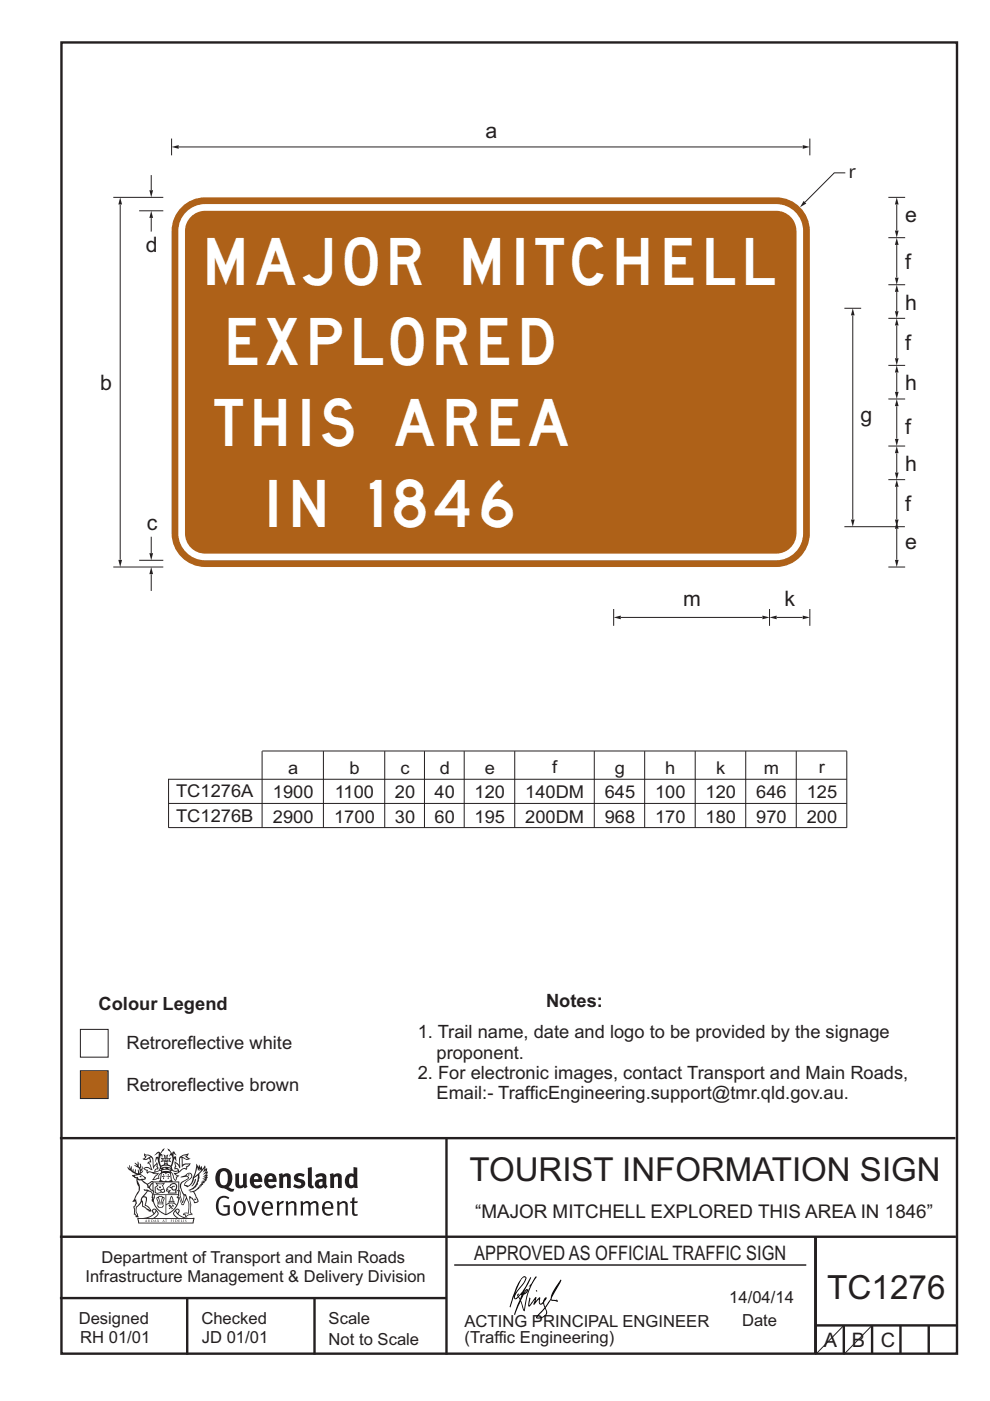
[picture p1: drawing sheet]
<svg xmlns="http://www.w3.org/2000/svg" width="210mm" height="297mm" viewBox="0 0 210 297" stroke-linecap="round" stroke-linejoin="round" font-family="sans-serif">
<g fill="none" stroke="#231f20" stroke-width=".51">
<path d="M13 9h190v278h-190zM12.7 241.3h189.9M94.7 241.4v45.8M12.7 275.2h82M12.7 262.2h190.1M39.7 275.2v12M66.7 275.2v12M173 262.2v24.8M173 281h30M179 281v6M185 281v6M191 281v6"/>
<path d="M197 281v6"/>
</g>
<path d="M96.4 268.2h74.6" fill="none" stroke="#231f20" stroke-width=".21"/>
<g fill="#231f20">
<path d="M47 248.5a2.55 2.55 0 0 0 0 2.7l.3 .1a.81 .81 0 0 0 1-.9v-.6a1.04 1.04 0 0 0-1.1-1.5zM46.3 248.1a1.82 1.82 0 0 1 2.1-.2 1.82 1.82 0 0 1 .9 1.9 2.29 2.29 0 0 1-.8 1.9l.7 .3h.5l-.2 .6a2.87 2.87 0 0 1-2-.7 2.12 2.12 0 0 1-1.7-3.1z" fill-rule="evenodd"/>
<path d="M49.9 248.9l.8-.2v2a.46 .46 0 0 0 .2 .6 .46 .46 0 0 0 .7-.2v-2.2l.7-.2v2.4l.2 .5-.6 .4-.2-.3a1.02 1.02 0 0 1-1.2 .2 1.02 1.02 0 0 1-.6-1.1z" fill-rule="evenodd"/>
<path d="M54 249.5l-.1 .5h.9a.49 .49 0 0 0-.2-.6 .49 .49 0 0 0-.6 .1zM53.4 249.2a1.34 1.34 0 0 1 1.6-.3 1.34 1.34 0 0 1 .6 1.5v.2h-1.7a.77 .77 0 0 0 .5 .8 .77 .77 0 0 0 .9-.3l.3 .4a1.59 1.59 0 0 1-2.1 .2 1.59 1.59 0 0 1-.4-2z" fill-rule="evenodd"/>
<path d="M57 249.5l-.1 .5h.9a.49 .49 0 0 0-.2-.6 .49 .49 0 0 0-.6 .1zM56.4 249.2a1.34 1.34 0 0 1 1.6-.3 1.34 1.34 0 0 1 .7 1.5v.2h-1.8a.77 .77 0 0 0 .5 .8 .77 .77 0 0 0 .9-.3l.3 .4a1.59 1.59 0 0 1-2 .2 1.59 1.59 0 0 1-.5-2z" fill-rule="evenodd"/>
<path d="M59.1 248.9l.8-.2 .1 .4a.95 .95 0 0 1 1-.3 .95 .95 0 0 1 .7 .8v2.3h-.8v-2.3a.46 .46 0 0 0-.8 .1v2.2h-.9z" fill-rule="evenodd"/>
<path d="M62.5 249.1a1.75 1.75 0 0 1 2.1-.1l-.2 .5-.6-.2a.43 .43 0 0 0-.6 .3l.4 .3a1.04 1.04 0 0 1 1.2 1.2 1.04 1.04 0 0 1-1.4 .9l-1.2-.4 .3-.6 1 .4 .4-.4a.88 .88 0 0 0-1-.5l-.4-.2-.1-.4z" fill-rule="evenodd"/>
<path d="M65.3 247.6l.8-.2 .1 3.8 .2 .2 .2 .5a.88 .88 0 0 1-1-.1 .88 .88 0 0 1-.3-1z" fill-rule="evenodd"/>
<path d="M67.8 250.6a.43 .43 0 0 0-.1 .7 .43 .43 0 0 0 .7-.1v-.7zM66.8 249.2a1.7 1.7 0 0 1 2.4 .1v1.8l.3 .4-.4 .5-.5-.3a1.03 1.03 0 0 1-1.7-.2 1.03 1.03 0 0 1 .8-1.5h.7v-.4a.8 .8 0 0 0-1.2 .1z" fill-rule="evenodd"/>
<path d="M69.9 248.9l.8-.2 .1 .4a.95 .95 0 0 1 1-.3 .95 .95 0 0 1 .7 .8v2.3h-.8v-2.3a.46 .46 0 0 0-.8 .1v2.2h-.8z" fill-rule="evenodd"/>
<path d="M74.3 249.5a1.48 1.48 0 0 0 0 1.7l.4 .1 .3-.2v-1.5l-.3-.2zM75 247.4l.8 .2 .1 4.3h-.7l-.1-.2a1.26 1.26 0 0 1-1.4 0 1.26 1.26 0 0 1-.6-1.3 1.29 1.29 0 0 1 .5-1.3 1.29 1.29 0 0 1 1.4-.2z" fill-rule="evenodd"/>
<path d="M46.4 253.9a1.72 1.72 0 0 1 2.2 0l-.2 .3a1.24 1.24 0 0 0-1.4-.1 1.24 1.24 0 0 0-.7 1.3 1.49 1.49 0 0 0 1.3 2l.7-.2v-1.3h-.9l-.1-.4h1.4v2a1.93 1.93 0 0 1-2.2-.1 1.93 1.93 0 0 1-.7-2.2l.2-.7z" fill-rule="evenodd"/>
<path d="M50.3 255.2a1.65 1.65 0 0 0 .3 2.2 .99 .99 0 0 0 1-1.5 .78 .78 0 0 0-.4-.8 .78 .78 0 0 0-.9 .1zM50 254.9a1.33 1.33 0 0 1 1.6-.1 1.33 1.33 0 0 1 .5 1.5 1.31 1.31 0 0 1-1.3 1.5 1.31 1.31 0 0 1-1.3-1.6l.1-.5z" fill-rule="evenodd"/>
<path d="M52.5 254.7l.4-.1 .9 2.6 .8-2.5h.5l-1.1 3h-.5z" fill-rule="evenodd"/>
<path d="M56.2 255.2l-.2 .7h1.4a.7 .7 0 0 0-.3-.8 .7 .7 0 0 0-.9 .1zM55.9 255a1.22 1.22 0 0 1 1.5-.2 1.22 1.22 0 0 1 .5 1.5h-1.9a.93 .93 0 0 0 .5 1 .93 .93 0 0 0 1.2-.2l.1 .3a1.43 1.43 0 0 1-1.7 .1 1.43 1.43 0 0 1-.6-1.7z" fill-rule="evenodd"/>
<path d="M58.7 254.8l.4-.2 .1 .5 .4-.3 .6-.2-.2 .6a.66 .66 0 0 0-.8 .6v1.9h-.4z" fill-rule="evenodd"/>
<path d="M60.6 254.8l.4-.2 .1 .5a.94 .94 0 0 1 1-.4 .94 .94 0 0 1 .8 .7v2.3h-.5l-.1-2.5a.81 .81 0 0 0-1.2 .3v2.2h-.4z" fill-rule="evenodd"/>
<path d="M63.7 254.7l.5-.1 .1 .5 .4-.3a.78 .78 0 0 1 1.1 .3 .9 .9 0 0 1 1-.5 .9 .9 0 0 1 .7 .8v2.3h-.4l-.1-2.5a.67 .67 0 0 0-1.1 .3v2.2h-.5v-2.4l-.4-.2-.7 .4v2.2h-.5z" fill-rule="evenodd"/>
<path d="M69 255.2l-.2 .7h1.4a.7 .7 0 0 0-.3-.8 .7 .7 0 0 0-.9 .1zM68.7 255a1.22 1.22 0 0 1 1.5-.2 1.22 1.22 0 0 1 .5 1.5h-1.9a.93 .93 0 0 0 .5 1 .93 .93 0 0 0 1.2-.2l.1 .3a1.44 1.44 0 0 1-1.7 .1 1.44 1.44 0 0 1-.6-1.7z" fill-rule="evenodd"/>
<path d="M71.4 254.8l.5-.2 .1 .5a.94 .94 0 0 1 1-.4 .94 .94 0 0 1 .7 .7v2.3h-.4l-.1-2.5a.81 .81 0 0 0-1.2 .3v2.2h-.5z" fill-rule="evenodd"/>
<path d="M74.7 254l.5-.2v.9h.7l-.1 .4h-.7l.1 2.2 .1 .1h.5l.1 .3a.75 .75 0 0 1-1.2-.6v-2h-.4v-.4h.4z" fill-rule="evenodd"/>
<path d="M30.8 244.9l1.1 .3-.9 .5h-.4l.5-.5zM31.8 245.5l.2-.1a2.44 2.44 0 0 1 .4 2l.1 .4 .7-1-.1 .6 .3 .3a.57 .57 0 0 0-.6 .8l-1-.2-.5 .2 .1-.5-.7-.2 .6-.2 1 .5 .1-.1-.6-1.3-.2-.1 .5-.1zM30.7 244.5l-.2 .4 .3 .4-.6 .4a1.04 1.04 0 0 0 1.4-.1l.2 .7h-.4l-.2 .4a.94 .94 0 0 1 .9 1.1l-.2-.1a1.16 1.16 0 0 0-1.5-.1l.3 .4 .4 .2 .1 .5 .2 .2v-.2a.94 .94 0 0 1 1.1 .2h.9l-1.2 1.2a1.13 1.13 0 0 0 1.2-.2l.4-.1-.1-.4 .5-.7a.83 .83 0 0 0-.6 1.1l-.3-.1-.7 .3 1.1-1.4-.5 .2-.5-.1 1.3-.5-.2-.2-.8 .4v-.3l.2-.2 .3 .1 .1-.3-.2-.4v-.6l-.2-.3-.6 .9v-.7a1.42 1.42 0 0 0-1.7-1.8z" fill-rule="evenodd"/>
<path d="M38.5 245.3l.5-.3 .7-.1-.6 .3 .8 .5h-.3zM38.3 245.5h.2l.1 2a1.69 1.69 0 0 1 1.5-.7l-.7 .5 .1 .5a1.1 1.1 0 0 0-1.5 .6l-.1-.5-.2-.2h-.5l.2-.4-.2-.7a1.42 1.42 0 0 1 .8 1.1l.2-.1zM37.1 246.2l.1 1-.2 .3v.5l.6-.1 .1 .2a.96 .96 0 0 1-1.1-.1l-.1 .1a1.06 1.06 0 0 0 1.3 .2v.1a.72 .72 0 0 1-1 .2l.3 .5 .6 .3-.4 .1-.1 .7-.3-.4-.3-1.1-.4-.4 .4 .9a1.54 1.54 0 0 0 .6 1.2l.2-.3a.58 .58 0 0 1 .5-.7l.1-.2h-.3l-.4-.3 .9-.5a.93 .93 0 0 1 1.1-.5l.1 .2 .2-.1 .1-.5a.99 .99 0 0 0 .7-.9l-1.3 .1-.4 .3v-1.5l.9 .4 .8-.3h-.3l-.5-.4 .4-.7-.7 .2a1.46 1.46 0 0 0-1.3 2.1v.4l-.2-.4z" fill-rule="evenodd"/>
<path d="M35.6 248.9l.2 .1-.1 .4h.3l-.3 .1v.5l-.1-.6h-.3l.3-.1z" fill-rule="evenodd"/>
<path d="M34.6 248.9l.2 .1-.1 .3 .4 .1h-.4v.6l-.1-.5-.3-.1h.3z" fill-rule="evenodd"/>
<path d="M34.3 248.8a.57 .57 0 0 1 .9 .2 .57 .57 0 0 1 .9-.2l.2 1.4-.2 .1a.57 .57 0 0 1-.9-.1 .69 .69 0 0 1-1.1 0zM34.2 248.1l-.3 2.1-.2 .4h2.9l-.1-.4-.3-2.1h-.2v.3l-.8-.1-.9 .1 .1-.3z" fill-rule="evenodd"/>
<path d="M34.2 252.4a.3 .3 0 0 0 .6 0 .3 .3 0 0 0-.6 0zM33.3 251l.3 .3-.3 .3a.79 .79 0 0 0 0 1.3l.8-.2-.1-.3a.55 .55 0 0 1-.7-.6h.1l.1 .3 .4 .1 .8-.2-.4-.7 .4-.3-.7 .1zM33 250.7l1.1 .2 .9-.2-.4 .7 .4 1.1a.56 .56 0 0 1-.8 .3l-.2 .1a.73 .73 0 0 1-.9 .1 .73 .73 0 0 1-.3-.9v-.4l.5-.4z" fill-rule="evenodd"/>
<path d="M35.6 251.9l.7-.5a.58 .58 0 0 1 1-.1 .58 .58 0 0 1-.5 .9l-.2-.3a.43 .43 0 0 1 .6-.3v-.1a.57 .57 0 0 0-.8 .2l-.2-.1-.3 .2 .4 .1a.55 .55 0 0 0 .9 .5v.5h-1.3l.3-.4-.1-.2-.6 .1 .2-.2-.2-.1zM35.4 251.8l-.1 .2a.39 .39 0 0 0 .2 .7l.3-.1-.2 .5h1.9l-.1-.8a.86 .86 0 0 0-.1-1.4 .86 .86 0 0 0-1.3 .4z" fill-rule="evenodd"/>
<path d="M36 254.8h.8v.2h-.8zM36.4 253.8l.2 .8h-.4zM36.4 253.5l-.3 .5-.1 .6h-.2v.4l-.7 .4 .1 .2a1.48 1.48 0 0 1 2.2 .1l.2-.1-.6-.5v-.5h-.2l-.1-.6z" fill-rule="evenodd"/>
<path d="M35.8 255.4l.3 .1 .2 .3 .3-.2-.2-.2a.38 .38 0 0 1 .4 .5l-.1-.2-.3 .3 .3 .2-.3 .2-.1-.3-.4 .3-.1-.2 .4-.3-.2-.1-.1 .1z" fill-rule="evenodd"/>
<path d="M34.5 254h.2v.2l-.3 .6h-.1zM33.6 255.3h.9v.2a.55 .55 0 0 1-.8 .4v-.2h-.2zM33.4 254h.2l.2 .8h-.2zM33.6 255h.8l.1 .1-.8 .1zM33.8 253.7h.5l-.2 1.1h-.2zM33.3 253.8l-.1 .3 .3 1.2a.48 .48 0 0 0-.1 .5 .48 .48 0 0 0 .4 .3l.6-.1a.49 .49 0 0 0 .2-.7l.3-1.2-.1-.3a1.42 1.42 0 0 0-1.5 0z" fill-rule="evenodd"/>
<path d="M33.6 251.6h.5l.1 .3h-.4z" fill-rule="evenodd"/>
<path d="M41.3 250.1l.3-.2-.2 .9-.6 .7h-.2l.5-.7z" fill-rule="evenodd"/>
<path d="M39.7 249l.3-.2 .5 .2a.88 .88 0 0 1-.6 1.1 1.22 1.22 0 0 0-.8 1.3l.5 .2a.72 .72 0 0 0 .9-.4l.5-.8 .2-.6 .8-.6v.3a2.85 2.85 0 0 1-2 2.8l.1 .1a2.13 2.13 0 0 0 1.9-1.5l-.1-.2a2.01 2.01 0 0 0 .3-1.8l1.2-1.3-.4 1 .7-.5-.7 1 .8-.4-.8 .8 .7-.1-.9 .5 .8-.1-.8 .4h.7l-.8 .3 .3 .2h-.4l.2 .4-.4-.1 .2 .3h-.4l.1 .3h-.1a2.16 2.16 0 0 1-2 1l.1 .2h.4a.76 .76 0 0 1 .7 .7l.5 1.2-.6 .2a1.45 1.45 0 0 0-1.2-1.3l.3 1.8-.1 1.9 .4 .2a1.07 1.07 0 0 0-1.2 .4v-.3l-.5-.2a.87 .87 0 0 1 1-.1l.1-.7a4.4 4.4 0 0 0-.6-3.1l-.1-.3h-.2a2.16 2.16 0 0 1-.7-2.2l.3-.3 1.2-.8a.55 .55 0 0 0-.4-.7zM37.8 252.4a.76 .76 0 0 1 .3 1.1l.6 1.6 .4-1.7 .2 .1a.61 .61 0 0 1-.1 .9l-.3 .9h-.2l-.7-1.6-.3 .1a1.18 1.18 0 0 0 .1-1.4zM41.8 247.5l.2 .8 .3-.6v.6l.3-.5a1.9 1.9 0 0 1-1.1 1.4l-.3 .3zM38.2 249.6l1.4-.1 .2 .1v.3l-.5 .3a1.26 1.26 0 0 0-1 1.9l.2 .7a1.84 1.84 0 0 1 .2 2l-.4-1.3a.96 .96 0 0 0-.4-1.3l-.4 .3a.78 .78 0 0 1-.1 1.3l.2 .2h.4l.4 1.1a.38 .38 0 0 0 .2 .4 .38 .38 0 0 0 .4-.1l.6-1.2a2.94 2.94 0 0 1 .3 2.5v.5l-.8-.1-.3 .4v.2l.4-.1 .1 .4 .2 .1a1.02 1.02 0 0 1 1.3-.5l-.1-.4-.3-.1 .2-1.7-.3-1.4 .1 .1a1.14 1.14 0 0 1 .7 .9 .63 .63 0 0 0 .9-.2 .63 .63 0 0 0-.2-.8l-.6-1.3 .9-.6 .2-.3 .2-.1v-.2h.3l-.1-.3h.4l-.1-.3 .5-.1-.2-.2 .5-.4 .1-.2-.3 .1 .5-.6-.3 .1 .3-.6-.4 .1 .4-.5v-.3l-.3 .2 .1-.6v-.3l-.4 .3-.1-.8-.5 .8-.2-.7-.2 .5-.3-.8-.1 .6-.5-.8-.1 1.4-.7 1.9a1.81 1.81 0 0 1-.9 1.4l-.6-.2a1.75 1.75 0 0 1 1.1-1.2 .75 .75 0 0 0 .1-1.3 .75 .75 0 0 0-1.2 .5z" fill-rule="evenodd"/>
<path d="M41.2 254.2l.3-.1 .1 .3h-.4z" fill-rule="evenodd"/>
<path d="M29.4 258.4h11.6l-.2 .8h-11.3zM31.3 258.2l.5-.1a2.48 2.48 0 0 0 1.4-1.3l.2 .6-.5 .5-.4 .3zM32.5 256.6l.3-.2 .2 .2-.3 .6zM37.2 256.8a2.65 2.65 0 0 0 1.8 1.4h-1.1l-.5-.3-.5-.5zM37.4 256.6l.2-.2 .3 .2-.3 .6zM29.2 258.2l.1 1.2h11.7l.3-1.1-.2-.1a4.1 4.1 0 0 1-3.3-.9l.3-.4-.1-.5a1.06 1.06 0 0 0-1.3 .9l.2 .4 .6 .5h-4.7l.3-.1a.84 .84 0 0 0 .6-.7 .84 .84 0 0 0-.5-.9l-.3-.2-.5 .1-.1 .5 .3 .4a4.2 4.2 0 0 1-3.4 .9z" fill-rule="evenodd"/>
<path d="M31 258.7l.1 .2h-.2zM31 258.6l-.3 .5 .4-.1 .2 .1z" fill-rule="evenodd"/>
<path d="M31.3 258.6h.2v.4a.25 .25 0 0 0 .3-.1 .25 .25 0 0 0-.1-.3h.1a.29 .29 0 0 1 0 .4 .29 .29 0 0 1-.4 0 .29 .29 0 0 1 0-.4z" fill-rule="evenodd"/>
<path d="M32.2 258.6a.22 .22 0 0 1 .3 .2 .22 .22 0 0 1-.3 .2zM32 258.6v.5a.33 .33 0 0 0 .5-.1 .33 .33 0 0 0 0-.4 .33 .33 0 0 0-.5 0z" fill-rule="evenodd"/>
<path d="M32.9 258.7l.1 .2h-.2zM32.9 258.6l-.2 .5 .3-.1 .2 .1z" fill-rule="evenodd"/>
<path d="M33.3 258.6h.2v.2l.3-.2-.2 .2 .2 .3-.3-.2-.1 .2h-.1l.2-.3z" fill-rule="evenodd"/>
<path d="M34.7 258.7l.1 .2h-.2zM34.7 258.6l-.3 .5 .4-.1 .2 .1z" fill-rule="evenodd"/>
<path d="M35 258.6h.4h-.1v.5h-.2l.1-.5z" fill-rule="evenodd"/>
<path d="M36.2 258.6h.3h-.2v.2h.2h-.2l.1 .3h-.2z" fill-rule="evenodd"/>
<path d="M36.7 258.6h.2v.5h-.2z" fill-rule="evenodd"/>
<path d="M37.3 258.6a.22 .22 0 0 1 .3 .2 .22 .22 0 0 1-.3 .2zM37.1 258.6v.5a.33 .33 0 0 0 .5-.1 .33 .33 0 0 0 0-.4 .33 .33 0 0 0-.5 0z" fill-rule="evenodd"/>
<path d="M37.8 258.6h.3h-.1v.2h.1h-.1v.2l.1 .1h-.3z" fill-rule="evenodd"/>
<path d="M38.3 258.6h.3l-.1 .4 .2 .1h-.4z" fill-rule="evenodd"/>
<path d="M38.9 258.6h.2v.5h-.2z" fill-rule="evenodd"/>
<path d="M39.3 258.6h.2l-.2 .1 .2 .2-.1 .2h-.1v-.2l.2 .1z" fill-rule="evenodd"/>
<path d="M34.2 247.4a1.51 1.51 0 0 1 2 .2 2.67 2.67 0 0 0-2.1 0zM35.7 247.6l.4 .2 .1 .2-.4-.1zM34.6 247.7l.4-.1 .2 .2h-.4zM34 247.9l.3 .1-.3 .1zM34.9 246.9l.3-.2 .2 .2zM34.9 245.7h.2v.4h-.2zM35 245.1l.2 .2 .2-.2-.1 .4h-.2zM35.1 246.3h.2l.1 .4-.2-.2-.2 .2zM35.3 245.7h.2v.4h-.2zM34.4 245.7l.3 .1v.2l-.3 .1 .2-.2zM35.7 245.8l.3-.1-.2 .2 .2 .2-.4-.1zM32.7 244.9l1-.5-.1 1-.2-.1-.4 .1-.2 1.1 .5-1 .2 .9a1.84 1.84 0 0 1 .3 1.7l.4 .1a2.48 2.48 0 0 1 2.2 .1l.2-.3-.2-.7 .7-1.7 .4 .6-.2-1-.2-.1-.2 .3v-.9l.6 .4-.6-.7h-.3l-.1 .4-.5-.8-.5-.3 .2 .4 .5 .6-.4 .7 .4-.3a2.06 2.06 0 0 1 0 2.2l-.6-.2-.1-.6 .1-.1 .8 .2-.4-.5 .4-.5-.7 .2-.2-.2 .2-.7-.5 .4-.5-.4 .2 .7-.2 .2-.7-.2 .4 .5-.4 .5 .7-.2 .2 .1-.2 .6-.5 .2a2.02 2.02 0 0 1 0-2.2l.3 .5-.1-.6-.3-.1 .8-1.2-.5 .3-.4 .7-.2-.3a.8 .8 0 0 0-.8 .5z" fill-rule="evenodd"/>
<path d="M29.2 250.1l.3 .2a.61 .61 0 0 1 .8 .3l.3 .2a.8 .8 0 0 1 .6 1l.4 .1 .5 .6a1 1 0 0 1 .5 1l-.1 .7v-.5h-.1a.96 .96 0 0 0-.8-1.3l-.3-.2h-.6l-.1-.1-.2 .1 .2 .3h.5l-1.1 1.4-.2 .9-.4 .6a1.33 1.33 0 0 0-.5 1.8l.2 .5a1.26 1.26 0 0 1-.5-1.4l-.1-.4a1.56 1.56 0 0 0 .4-1.7l-.3 .2 .2-.5a3.2 3.2 0 0 0 .7-3zM30.4 253.9h.4a2.06 2.06 0 0 1-.1 1.6l.7 .5 .4 .5-.6-.2-.8-.6-.1-.9a.51 .51 0 0 1 .1-.9zM28.6 249.3a1.52 1.52 0 0 1 2.1 .6l-1.1 .1-.2-.1-.2-.4-.4 .1zM27.5 247v.8l-.3-.4-.2 .1a3.1 3.1 0 0 0 2 1.5l-1 .1 .5 .6 .5 .1v1.1a1.84 1.84 0 0 1-.2 2.5l-.4 .9-.4 .4 .3 .1 .4-.1 .1 .4-.2 .5-.3 .2 .1 1.8 .2-.1 .2 .6h.2l.4-.1-.1-.5a1.3 1.3 0 0 1-.1-1.6l.8-1.1 .2 1.1 .6 .2 .4 .6 .2-.2 .2 .4 .5-.1a1.85 1.85 0 0 0-1.2-1.3l.1-.3a1.39 1.39 0 0 0 0-1.5h-.5l.5-.6a.66 .66 0 0 1 .9-.4 .66 .66 0 0 1 .3 .9l-.1 .4h.2v.1l-.2 .3 .2 .5 .2-.3a2.24 2.24 0 0 0 .1-2.2 .73 .73 0 0 1-.7-.6 .73 .73 0 0 1 .5-.8l.1-.2a.94 .94 0 0 0-.9 .8 .48 .48 0 0 1-.1-.5 .48 .48 0 0 1 .5-.3l.5-.3a.51 .51 0 0 0-.8 .2l-.5 .3-1-.8 .6-.1 .1-.5-1.1-.7 .5-.4v-.4l-.5 .5 .1-.2a.69 .69 0 0 0 .2-1.1v.5l-.3 .2 .1-1.1-.3-.2 .1 .6-.1 .2-.4-1.2v.6l-.7-.3 .6 .6-.6-.2 .2 .3a1 1 0 0 1 .8 1.5l-.2-.8v.8l-.5-.2-.1-.7-.2 .6-.2-.1v-.6l-.2 .4-.2-.2 .1-.7-.2 .5z" fill-rule="evenodd"/>
<path d="M29.5 249.5l.3-.2 .3 .3z" fill-rule="evenodd"/>
<path d="M32.4 250.5h5.6v2l-.2-.1v-1.7h-5.2v2.5h5.2v-.8l.1 .2-.1 1.1v-.3h-2.5v4a4.1 4.1 0 0 0 2.6-3.6l.1-.1a4 4 0 0 1-2.8 3.9 4.2 4.2 0 0 1-2.8-4.7l.1 1.3 .1-.1a3.8 3.8 0 0 0 2.5 3.3v-4h-2.5l-.2-.9z" fill-rule="evenodd"/>
<circle cx="40" cy="249.1" r=".17"/>
</g>
<g fill="#000">
<path d="M111.6 273.7l.2-.2-.5 .7zM110.4 274.5l.2 .1-.3 .8-.2-.5zM110.9 270.9h.5a9.3 9.3 0 0 1-2 3.1l-.1 .3 1-2.5zM110.6 271a14.7 14.7 0 0 0-2.2 4.9l-.3 1.2 .1 .1 .8-2.3a.42 .42 0 0 0 .2 .6 .42 .42 0 0 0 .6-.3l.2-.1 .2 .5-1.1 3.2h.2l1.1-2.9 .6 1.9 .2 .2 .2-.5a13.5 13.5 0 0 1 2-6.2l.4-.5-.1-.2-1.6 2.1 .4-.1a14.9 14.9 0 0 0-1.3 5.1l-.4-1.1a1.39 1.39 0 0 1 .2-1.9l.1-.2a.92 .92 0 0 0 .8-1.2 .75 .75 0 0 0-.8 .7l-.1 .2 1.6-3.4h-.1l-.4 .7a10.5 10.5 0 0 1-2.2 3.3l.2-.5a.32 .32 0 0 0-.4 .2 .32 .32 0 0 0 .1 .4l-.5 .4a3.2 3.2 0 0 1 1.1-2.3l.5-.6a2.49 2.49 0 0 0 .7-1.6l-.4-.2z" fill-rule="evenodd"/>
<path d="M113.7 273.6l.3 .2h-.3z" fill-rule="evenodd"/>
<path d="M115.6 277.5a1.15 1.15 0 0 1 .1 1.3 1.15 1.15 0 0 1-1.2 .5l-.6 .1zM112.2 275.2l-.2 1.6 .2 .2 1.2-1.5-.2 1.1 1.1-1.1a.94 .94 0 0 0 .4 1.1l.5-.3 .3 .9-1.2 1.3a.98 .98 0 0 0-.5 1 1.9 1.9 0 0 0 2.3-1.3l-.1-.2a1.02 1.02 0 0 1 .2-1.4l.6-1 1.5 .3-.2-.4v.2l-1.1-.1v-.3l2-3.6 .1-.2-.2-.2-1.7 2.8a6.6 6.6 0 0 1-1.6 2.9l-.1-.2a1.01 1.01 0 0 1 .4-1.4l.1-.2-.3-.1-.4 .4-.1 .5-.6 .4-.1-.4 .1-.9-.2-.1-.9 1 .3-1h-.2l-1.4 1.8 .3-1.5v-.1z" fill-rule="evenodd"/>
</g>
<path d="M179 281l-6.1 6.2M185 281l-6.1 6.2" fill="none" stroke="#231f20" stroke-width=".21"/>
<path d="M17.1 227h5.8v5.9h-5.8z" fill-rule="evenodd" fill="#ae6118" stroke="#231f20" stroke-width=".21"/>
<path d="M17.1 218.3h5.8v5.8h-5.8z" fill-rule="evenodd" fill="#fff" stroke="#231f20" stroke-width=".21"/>
<path d="M40.2 46.2a4.3 4.3 0 0 1 3.3-1.5h121.2a4.3 4.3 0 0 1 4.2 4.3v64.1a4.3 4.3 0 0 1-4.2 4.3h-121.2a4.3 4.3 0 0 1-4.3-4.3v-64.1a4.2 4.2 0 0 1 1-2.8zM39.5 44.9a5.7 5.7 0 0 1 4-1.6h121.1a5.7 5.7 0 0 1 5.7 5.7v64.1a5.7 5.7 0 0 1-5.7 5.7h-121.1a5.7 5.7 0 0 1-5.7-5.7v-64.1a5.7 5.7 0 0 1 1.7-4.1zM38.9 43.6a7.1 7.1 0 0 1 4.6-1.8h121.1a7.2 7.2 0 0 1 7.2 7.2v64.1a7.2 7.2 0 0 1-7.2 7.1h-121.1a7.2 7.2 0 0 1-7.1-7.1v-64.1a7.1 7.1 0 0 1 2.5-5.4z" fill-rule="evenodd" fill="#ae6118"/>
<path d="M179.3 36.7h-2.3l-6.2 6.2" fill="none" stroke="#231f20" stroke-width=".21"/>
<path d="M170.5 42.6l.5 .6-1.3 .7z" fill="#231f20"/>
<path d="M180.9 66.9v43.2M179.1 111.7h12.8" fill="none" stroke="#231f20" stroke-width=".21"/>
<g fill="#231f20">
<path d="M180.9 65.4l.4 1.5h-.8z"/>
<path d="M180.5 110.2h.8l-.4 1.5z"/>
</g>
<path d="M37.9 31.2h132.3M171.8 29.4v3.5M179.1 65.4h3.6" fill="none" stroke="#231f20" stroke-width=".21"/>
<g fill="#231f20">
<path d="M36.4 31.2l1.5-.4v.7z"/>
<path d="M170.3 30.8l1.5 .4-1.5 .3z"/>
</g>
<path d="M36.4 29.4v3.5M190.2 112.1v6.6" fill="none" stroke="#231f20" stroke-width=".21"/>
<g fill="#231f20">
<path d="M190.2 110.6l.4 1.5h-.8z"/>
<path d="M189.8 118.7h.8l-.4 1.5z"/>
</g>
<path d="M25.5 43.4v75.3M188.4 120.2h3.6" fill="none" stroke="#231f20" stroke-width=".21"/>
<g fill="#231f20">
<path d="M25.5 41.8l.4 1.6h-.8z"/>
<path d="M25.1 118.7h.8l-.4 1.5z"/>
</g>
<path d="M32.1 37.1v3.2" fill="none" stroke="#231f20" stroke-width=".21"/>
<path d="M31.7 40.3h.8l-.4 1.5z" fill="#231f20"/>
<path d="M24 41.8h10.6M29.5 44.7h5.1M32.1 46.2v2.9" fill="none" stroke="#231f20" stroke-width=".21"/>
<path d="M32.1 44.7l.4 1.5h-.8z" fill="#231f20"/>
<path d="M32.1 113.8v3.5M24 120.2h10.6" fill="none" stroke="#231f20" stroke-width=".21"/>
<path d="M31.7 117.3h.8l-.4 1.5z" fill="#231f20"/>
<path d="M29.5 118.8h5.1M190.2 103.2v6.9M163.2 129.1v3.6" fill="none" stroke="#231f20" stroke-width=".21"/>
<g fill="#231f20">
<path d="M190.2 101.7l.4 1.5h-.8z"/>
<path d="M189.8 110.2h.8l-.4 1.5z"/>
</g>
<path d="M188.4 94.6h3.6M188.4 101.7h3.6M32.1 121.8v3.5" fill="none" stroke="#231f20" stroke-width=".21"/>
<path d="M32.1 120.2l.4 1.5h-.8z" fill="#231f20"/>
<path d="M131.7 130.9h30" fill="none" stroke="#231f20" stroke-width=".21"/>
<g fill="#231f20">
<path d="M130.2 130.9l1.5-.4v.8z"/>
<path d="M161.7 130.5l1.5 .4-1.5 .4z"/>
</g>
<path d="M130.2 129.1v3.6M164.8 130.9h5.4M171.8 129.1v3.6" fill="none" stroke="#231f20" stroke-width=".21"/>
<g fill="#231f20">
<path d="M163.2 130.9l1.5-.4v.8z"/>
<path d="M170.3 130.5l1.5 .4-1.5 .4z"/>
</g>
<path d="M190.2 43.4v5.5" fill="none" stroke="#231f20" stroke-width=".21"/>
<g fill="#231f20">
<path d="M190.2 41.8l.4 1.6h-.8z"/>
<path d="M189.8 48.9h.8l-.4 1.5z"/>
</g>
<path d="M188.4 50.4h3.6M188.4 41.8h3.6M190.2 52v6.8" fill="none" stroke="#231f20" stroke-width=".21"/>
<g fill="#231f20">
<path d="M190.2 50.4l.4 1.5h-.8z"/>
<path d="M189.8 58.9h.8l-.4 1.5z"/>
</g>
<path d="M190.2 86.1v6.9" fill="none" stroke="#231f20" stroke-width=".21"/>
<g fill="#231f20">
<path d="M190.2 84.6l.4 1.5h-.8z"/>
<path d="M189.8 93.1h.8l-.4 1.5z"/>
</g>
<path d="M188.4 77.5h3.6M190.2 69v6.9M188.4 84.6h3.6" fill="none" stroke="#231f20" stroke-width=".21"/>
<g fill="#231f20">
<path d="M190.2 67.5l.4 1.5h-.8z"/>
<path d="M189.8 76h.8l-.4 1.5z"/>
</g>
<path d="M188.4 67.5h3.6M190.2 61.9v4.1" fill="none" stroke="#231f20" stroke-width=".21"/>
<g fill="#231f20">
<path d="M190.2 60.4l.4 1.5h-.8z"/>
<path d="M189.8 66h.8l-.4 1.5z"/>
</g>
<path d="M190.2 79v4.1" fill="none" stroke="#231f20" stroke-width=".21"/>
<g fill="#231f20">
<path d="M190.2 77.5l.4 1.5h-.8z"/>
<path d="M189.8 83.1h.8l-.4 1.5z"/>
</g>
<path d="M190.2 96.1v4.1" fill="none" stroke="#231f20" stroke-width=".21"/>
<g fill="#231f20">
<path d="M190.2 94.6l.4 1.5h-.8z"/>
<path d="M189.8 100.2h.8l-.4 1.5z"/>
</g>
<g fill="none" stroke="#231f20" stroke-width=".21">
<path d="M188.4 60.4h3.6M55.6 159.3v16.2M55.6 159.2h124v16.3M68.6 159.3v16.2M81.6 159.3v16.2M90 159.3v16.2M98.5 159.3v16.2M109.2 159.3v16.2M126 159.3v16.2M136.7 159.3v16.2M147.5 159.3v16.2M158.2 159.3v16.2"/>
<path d="M168.9 159.3v16.2M35.8 165.1v10.4M35.8 165.2h143.8M35.8 170.3h143.8M35.8 175.5h143.8"/>
</g>
<g font-size="10" fill="#fff">
<text x="44" y="60.4">MAJOR MITCHELL</text>
<text x="48.5" y="77.5">EXPLORED</text>
<text x="45.5" y="94.6">THIS AREA</text>
<text x="57.2" y="111.7">IN 1846</text>
</g>
<text font-size="7.1" fill="#231f20" x="175.5" y="275.4">TC1276</text>
<text font-size="7" fill="#231f20" x="99.6" y="250.4">TOURIST INFORMATION SIGN</text>
<g font-size="4.5" fill="#231f20">
<text x="103" y="29.3">a</text>
<text x="179.9" y="37.7">r</text>
<text x="192" y="47.1">e</text>
<text x="31" y="53.5">d</text>
<text x="192" y="57.1">f</text>
<text x="192" y="65.6">h</text>
<text x="192" y="74.2">f</text>
<text x="21.3" y="82.7">b</text>
<text x="192" y="82.7">h</text>
<text x="182.5" y="89.4">g</text>
<text x="192" y="92">f</text>
<text x="192" y="99.8">h</text>
<text x="31.1" y="112.4">c</text>
<text x="192" y="108.4">f</text>
<text x="192" y="116.4">e</text>
<text x="144.9" y="128.6">m</text>
<text x="166.4" y="128.6">k</text>
</g>
<g font-size="4.2" fill="#231f20">
<text x="100.6" y="267.2">APPROVED AS OFFICIAL TRAFFIC SIGN</text>
<text x="174.7" y="285.6">A</text>
<text x="180.7" y="285.6">B</text>
<text x="186.8" y="285.6">C</text>
</g>
<text font-size="4" fill="#231f20" x="100.8" y="258.2">“MAJOR MITCHELL EXPLORED THIS AREA IN 1846”</text>
<g font-size="3.9" fill="#231f20">
<text x="20.9" y="214.1">Colour Legend</text>
<text x="115.8" y="213.5">Notes:</text>
<text x="88.6" y="220.1">1. Trail name, date and logo to be provided by the signage</text>
<text x="26.8" y="222.4">Retroreflective white</text>
<text x="92.6" y="224.4">proponent.</text>
<text x="26.8" y="231.2">Retroreflective brown</text>
<text x="88.6" y="228.8">2. For electronic images, contact Transport and Main Roads,</text>
<text x="92.6" y="233.1">Email:- TrafficEngineering.support@tmr.qld.gov.au.</text>
</g>
<g font-size="3.7" fill="#231f20">
<text x="61.1" y="164">a</text>
<text x="74.1" y="164">b</text>
<text x="84.9" y="164">c</text>
<text x="93.3" y="164">d</text>
<text x="102.8" y="164">e</text>
<text x="117.1" y="164">f</text>
<text x="130.4" y="164">g</text>
<text x="141.1" y="164">h</text>
<text x="151.9" y="164">k</text>
<text x="162" y="164">m</text>
<text x="173.7" y="164">r</text>
<text x="37.4" y="169">TC1276A</text>
<text x="57.9" y="169.2">1900</text>
<text x="71" y="169.2">1100</text>
<text x="83.7" y="169.2">20</text>
<text x="92.2" y="169.2">40</text>
<text x="100.7" y="169.2">120</text>
<text x="111.4" y="169.2">140DM</text>
<text x="128.3" y="169.2">645</text>
<text x="138.9" y="169.2">100</text>
<text x="149.7" y="169.2">120</text>
<text x="160.4" y="169.2">646</text>
<text x="171.1" y="169.2">125</text>
<text x="37.4" y="174.2">TC1276B</text>
<text x="57.9" y="174.4">2900</text>
<text x="70.9" y="174.4">1700</text>
<text x="83.7" y="174.4">30</text>
<text x="92.2" y="174.4">60</text>
<text x="100.7" y="174.4">195</text>
<text x="111.4" y="174.4">200DM</text>
<text x="128.3" y="174.4">968</text>
<text x="138.9" y="174.4">170</text>
<text x="149.7" y="174.4">180</text>
<text x="160.4" y="174.4">970</text>
<text x="171.1" y="174.4">200</text>
</g>
<g font-size="3.5" fill="#231f20">
<text x="21.5" y="267.8">Department of Transport and Main Roads</text>
<text x="18.1" y="271.8">Infrastructure Management &amp; Delivery Division</text>
<text x="16.7" y="280.7">Designed</text>
<text x="42.7" y="280.7">Checked</text>
<text x="69.7" y="280.7">Scale</text>
<text x="98.5" y="281.4">ACTING PRINCIPAL ENGINEER</text>
<text x="154.7" y="276.2">14/04/14</text>
<text x="157.4" y="281.2">Date</text>
<text x="17" y="284.8">RH 01/01</text>
<text x="42.8" y="284.8">JD 01/01</text>
<text x="69.7" y="285.2">Not to Scale</text>
<text x="98.5" y="284.8">(Traffic Engineering)</text>
</g>
</svg>
